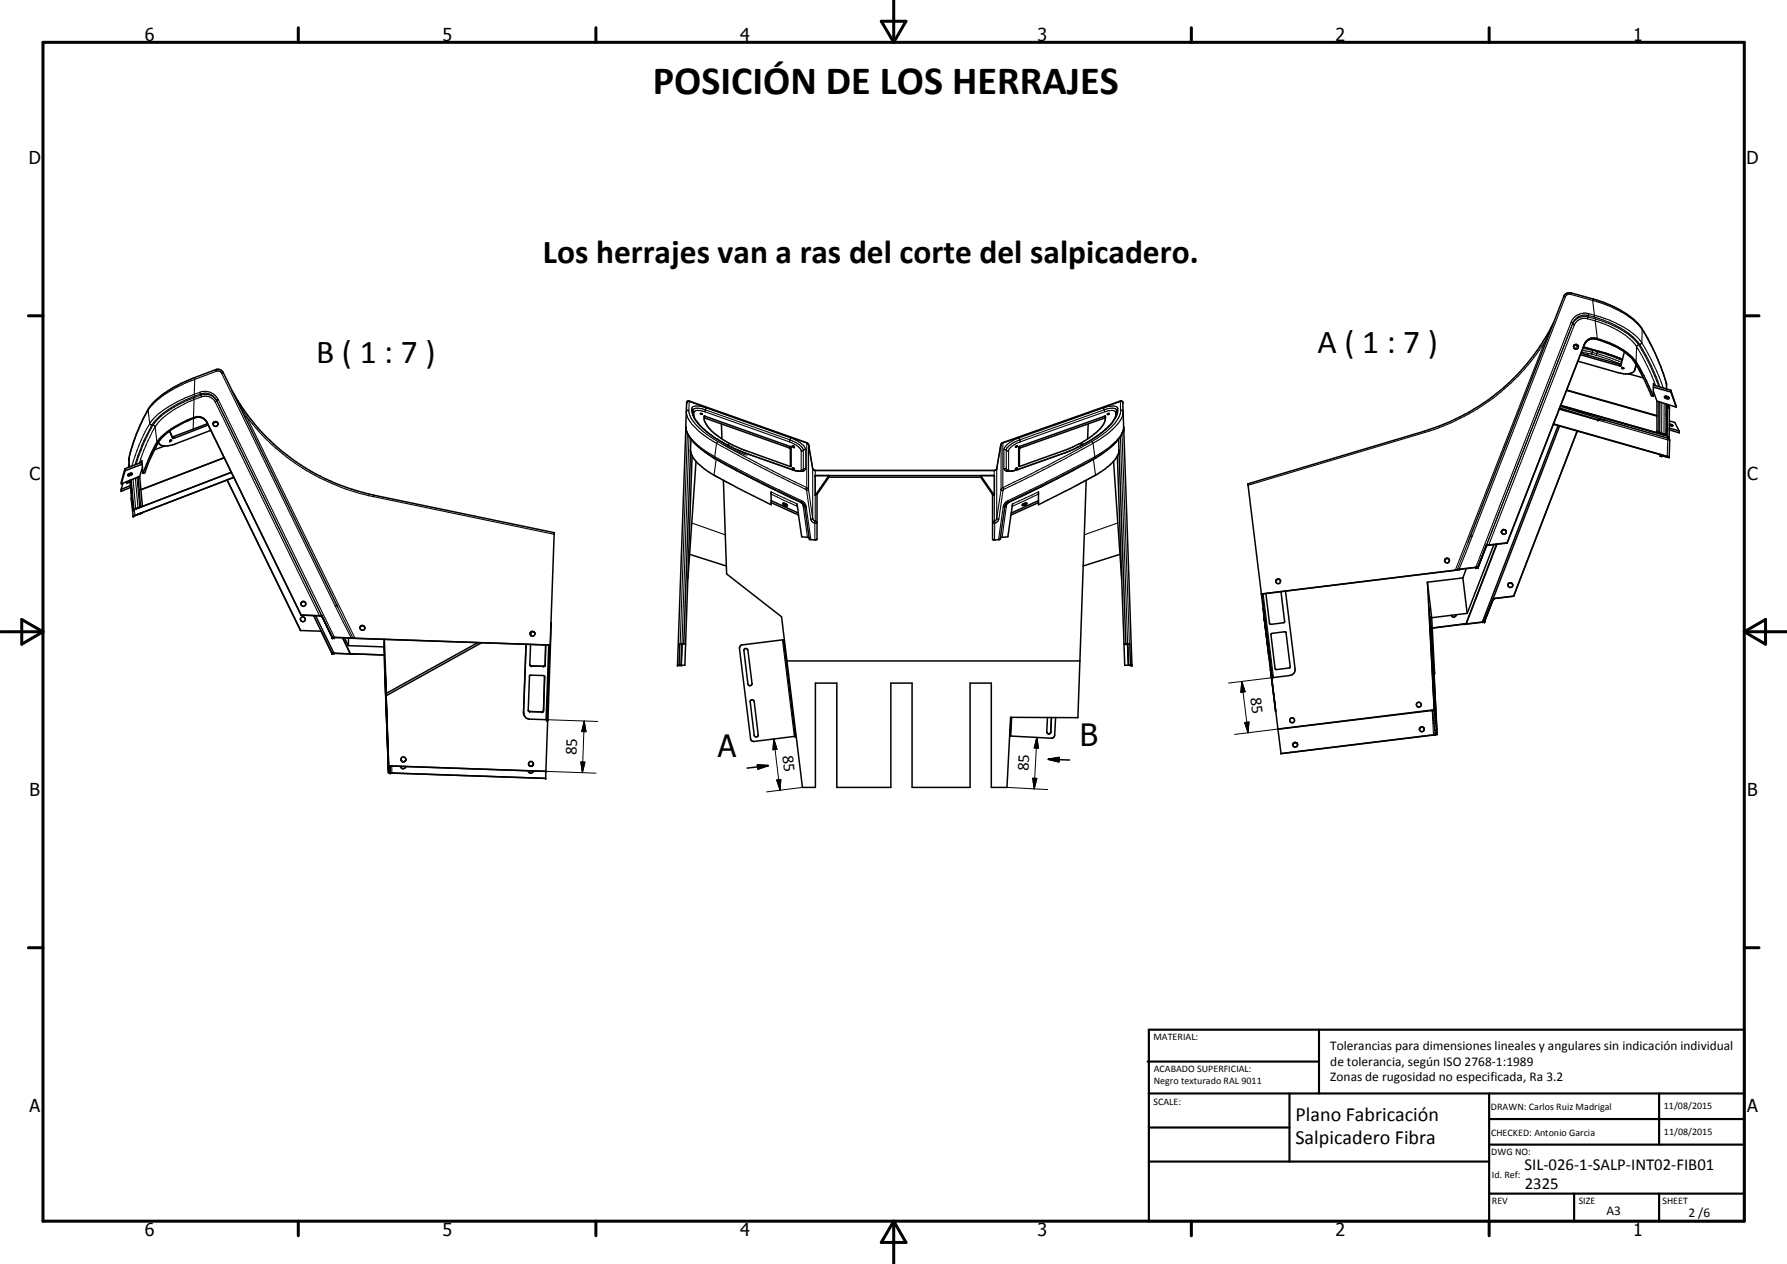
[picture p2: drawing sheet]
<svg xmlns="http://www.w3.org/2000/svg" width="420mm" height="297mm" viewBox="0 0 420 297" stroke-linecap="round" stroke-linejoin="round" font-family="sans-serif">
<g fill="none" stroke="#000" stroke-width=".35">
<path d="M365.3 75.8a49.4 49.4 0 0 1-30.5 25.5l-41.4 12.4 5.6 45.6 4.5-.6a1.33 1.33 0 0 0 1-1.6l-2.3-18.2M48.7 99.4a2.35 2.35 0 0 0-3.2-1.1l-2 .9-3.6 2.1M48.8 99.6l-8.1 3.1-.2-.1-.6-1.3M49 99.9l-8.3 3.1-.8-1.7M50.4 99.2l-.3 .2M50.4 99.1l-.3 .3M50.5 99.1h.4M50.5 99.1l-.1 .1M50.9 99.1a.58 .58 0 0 1 .3 .8 .58 .58 0 0 1-.7 .3 .58 .58 0 0 1-.4-.8M50.9 99.1l-.8 .3M54.6 91.8a49.2 49.2 0 0 0 33.3 24.6l42.4 8.8-.9 26.4-51.3-1.7M162.9 96.4a6.3 6.3 0 0 0 2.9 4.7l2.3 1.8 4.5 2.5 14 5.1 1.4 .2 .8-.2"/>
<path d="M164.7 97.2l.4 .1zM165.1 97.3v.1M165.6 97.8l20.2 7.1 .2 .2v4.5h-.3l-10.7-3.9a24.3 24.3 0 0 1-7.2-4l-1.3-1.3a3.5 3.5 0 0 1-.9-2.6zM165.6 98.2l20.1 7.1 .1 4.3M169.6 99.6l.1 3.5M255.9 99.6l-.2 3.5M259.9 98.2l-20.2 7.1v4.3M260.4 97.3l.4-.1-.2 .2zM260.8 97.2h.1M262.5 96.4a5.7 5.7 0 0 1-2.4 4.4l-1.7 1.4-2 1.3-4.2 2.2-13.8 4.9a2.09 2.09 0 0 1-1.7-.1M365.2 99.7l26.8 7.6-.1 .1M365.2 99.6l27.3 7.8"/>
<path d="M366.3 100l-17.7 46.1M366.6 96.1l9.1 2.6M366.7 95.9l9 2.8M366.8 95.5l10.5 3.3M366.9 95.3l24.9 7M366.9 95.2l24.5 7-1.4-.8M368.3 91.7l21.3 6.1M368.4 91.7l21.2 6M370.2 81.1l.7 .1M370.3 81h.5l.3 .4M370.3 81l.6 .2M370.3 81l-.3 .4"/>
<path d="M370.3 81l-.3 .2v.4M370.9 81.2l.1 .1M371 84.9l9.5 2.7 1.6 .3 .8-.1M371.1 81.4l-.1 .3a.56 .56 0 0 1-.6 .3 .56 .56 0 0 1-.4-.5M371.7 83l9.5 2.6M372.3 81.5l5.2 1.5 4 1.5M373 83.4h.4M373.4 83.4l.1 .1M373.5 83.5h.1M375.7 98.7a1.63 1.63 0 0 1 1.6 0l15.1 4.3 .2 .4-.1 4M381.3 86.4l.5 .2h-.3zM381.9 82.7l-.9 3.3-9.5-2.6"/>
<path d="M382.9 87.8l3.5 1M384.5 86.3v.1M384.7 85.7l-.2-.4a10.8 10.8 0 0 0-4.2-3.6l-4-1.7a2.75 2.75 0 0 0-3.1 .1l-.7 1-18.1 46.5M384.7 85.7l2 3.8 1.6 3.5 .4 .1M384.7 85.7l-.5 1.6-.4 .3-.9 .2M388.7 93.1a31.2 31.2 0 0 0-4.7-8.9 15.8 15.8 0 0 0-5.6-3.6l-2.1-.8a2.65 2.65 0 0 0-3.4 .4l-.4 .7-18.1 46.7M388.7 91l4.1 1.1M388.7 91.9l.9 2.4M388.7 91v2.1M388.8 90.1l-.1 .9M388.8 90.3l.1 .3 3.9 1.1M389.6 94.3l.4 .1"/>
<path d="M389.6 94.3v7M390 94.4l4.1 1.3M390 94.4v7M391.4 93.2l.8 .1a.23 .23 0 0 1 .3 .2 .23 .23 0 0 1-.3 .2l-.6-.1zM391.6 93.1l.7 .3M391.8 91.4a12.8 12.8 0 0 0-1.3-5.3 37.8 37.8 0 0 0-5.5-10.2 24 24 0 0 0-9.9-5.5l-5.7-1.6a1.4 1.4 0 0 0-1.7 .8l-22.5 57.8M391.8 93.1v.2M391.8 95l.2 3.3-.2 4M391.9 98v.1M392.2 95.1l.3 .6v7.5M392.5 99.7l.7 .2 .1 .2-.8-.2M392.5 98.9l1.3 .4 1 2"/>
<path d="M392.8 91.7l1.3 4M392.8 91.7v.4M392.8 92.1l1.3 3.6M393.3 100h.1M28.9 113.6l-.4 1.4M29.4 110.2l-.9 3.5M29.4 110.2v.4M29.4 110.6l-.9 3.1M29.9 113.2l-.1 .2 .8-.2M30.4 108.9l-.1 .9M30.4 111.3v.1M30.5 112.9l.4 4.2"/>
<path d="M30.5 109.7a10.1 10.1 0 0 1 .8-5.5 31.7 31.7 0 0 1 4.5-9.3 25.7 25.7 0 0 1 8.1-5.4l7.1-2.7 .7 .1 .7 .4 27 55.4M30.6 111.3h.1M30.6 111.3a.37 .37 0 0 0-.5 .5l.8-.2 .2-.3M30.6 111.3h.4M30.7 114.1l-2.2 .9M30.7 114.6l-2.3 .9 .1-.5M30.8 112.8l.1 2.8M30.8 111.2l-.6 .2M30.9 115.6l.5 4.2M31 111.3h.1M31 116.9l-.2 .4 .5 4M31.4 119.8h.1"/>
<path d="M31.5 119.7l-.1 .1M31.8 119.7l-.3 .1M31.9 119.5l-.4 .2M31.9 119.5l-.1 .2M32.5 119.4l-.6 .1M32.5 112.1l-4 1.6M32.5 112.1l.6 6.9M32.7 119.3l-.2 .1M32.8 111.9l-.3 .2M32.8 111.9l.7 7M33.1 119l-.3 .2M33.4 109.1l-.1-.9-.3 .6-3.6 1.4"/>
<path d="M33.4 109.1l-4 1.5M33.4 109.1l.2 2.2M33.5 118.9l-1 .5M33.5 109.9l-.7 2M33.5 118.9l-.4 .1M36.9 104a17.5 17.5 0 0 1 9-6 2.21 2.21 0 0 1 2.7 1.2l22.2 45.4M36.9 104.1l-1.3 2.3-2 4.9M36.9 104v.1M37.3 103.9l-1.9 3.8-1.3 3.4-.5 .2M38.7 104.8l-2.4 .9M39.9 103.5l.4-.1-.3 .3zM39.9 101.3l-2.1 1.8-.5 .8"/>
<path d="M49.6 101.1l-8.3 3.2a4.2 4.2 0 0 1-3.6 .2l-.4-.6M52.7 107.6l-19.6 7.5M53.4 112.8l17.3 35.4M54.4 111l-22.6 8.7M55 112.2l-23.3 8.9M161.2 100.5a8.7 8.7 0 0 0 4 5.3l2.4 1.6 6.6 3.6 14.5 7.2 .5 .9 1.1 7.6 .4 .1h1.3M162.3 105.8l-1.5 45.5M162.3 105.8a7.8 7.8 0 0 0 3.8 4.7l7.1 4.1 8.1 4v-3M162.5 103.2l-.2 2.6M162.7 107.1l-1.5 44.2M163.6 108.4l-1.9 27.6M170.1 112.9l.7 22 13 10 1.2 10.4"/>
<path d="M170.9 104.5l.5 .3M181.3 117.6l6.4 3M181.3 118.1l6.4 2.9M184.4 118.7l.4 .1M184.4 118.7l-.3-.3v-.1l.7 .1 .3 .3-.4 .1M184.4 118.7l.3 .1M186.3 110l.4 .1v.1zM186.3 104.8h.3l.1 .2zM187.4 118.4l.3 2.2M190.1 104.4l-.3-.3-27.8-9.9h-.3l-.2 .2-2.2 61.9h1.7l.2-5M190.1 104.4v.1M190.1 104.5l1 5.7 .4 .3h42.5l.3-.3 1.1-5.7"/>
<path d="M191.7 116.4v-4.6h42.1v4.6M191.7 116.4l.4-.3v10.7M194.9 112.1l-2.8 4.1M194.9 112.1v-.3l-3.2 4.6M194.9 112.1h35.7M230.6 112.1l2.8 4.1M230.6 112.1v-.3l3.2 4.6M235.4 104.4l.3-.3 27.7-9.9 .6 .2 2.1 61.9h-1.7l-.1-5M235.4 104.4v.1M235.4 104.3v.1M238 119l-.2 1.6M238 118.9v.1"/>
<path d="M238.1 118.4l-.1 .6M238.7 110.2h.1M238.8 104.9l.4-.1-.2 .2-.2 .1zM238.8 110.1l.4-.1-.3 .2h-.2zM239.5 105l20.4-7.2a4.7 4.7 0 0 1-2.1 3.8 23.9 23.9 0 0 1-7.7 4.3l-10.6 3.7zM241 118.7l.3-.2 .1-.3-.9 .3-.1 .2 .3 .1M241 118.7l-.3 .1M241.2 118.6l-.2 .1M244.2 117.6l-6.4 3M244.2 118.1l-6.5 2.9M254.2 104.5l.4-.1-.4 .2zM255.4 112.9l-1.5 42.4"/>
<path d="M261.8 108.4l1.9 27.6M262.7 107.1l1.6 44.2M263 103.2l1.7 48.1M263.1 106a6.8 6.8 0 0 1-3.2 4.2l-2.3 1.5-3.1 1.6-10.3 5.3v-3M264.2 100.5a7.5 7.5 0 0 1-3.1 4.6l-1.1 .9a148.3 148.3 0 0 1-17.7 9.5l-5.4 2.5-.4 .4-.2 .7-1.1 7.6-.4 .1-1.4-.1v-10.6l.4 .3M366.7 100.1l-17.7 45.9M370.9 101.3l-15 38.8M389.6 101.3l.3 .3 .8 .3M389.6 101.3l.4 .1M390.3 107.2l2.2 .2M390.3 106.8v.4M390.6 106.8v.3"/>
<path d="M390.6 107.1l1.3 .3M390.6 107.1l-.3 .1M390.6 106.9v.2M391.2 102l.6 .3M391.9 107.2v.2M392.5 100.6l2.3 .7M392.5 101l2.3 .7v-.4M31.7 121.1h.2M31.7 121.1l-.3 .2M31.8 121.1l-.5 .2M31.8 121.1h.1M32.4 120.9l-.5 .2"/>
<path d="M32.4 120.9l-.6 .2M32.8 120.8l-.4 .1M33.1 120.6h.1M33.1 120.6l-.3 .2M33.2 120.6h.1M33.4 120.6h-.2M33.4 120.5v.1M33.4 120.6l-.6 .2M162.1 130.3l8.7 2.7M187.7 120.6v.4M187.7 121l.8 5.2 1.7 .2M192 126.8h.1"/>
<path d="M233.4 126.8h.1M237.7 121l-.7 5.2-1.8 .2M237.8 120.6l-.1 .4M263.3 130.3l-8.6 2.7M296.6 139.6h.1M296.8 139.6l2.4 19.7M301.1 136.6a.58 .58 0 0 0-.6-.5 .58 .58 0 0 0-.5 .6M301.2 139.1l.8 7-.2 .2-3 .4-.3-.2-.9-7M335.6 136.8l1.6 30M335.6 136.8l1 8.4M339.7 131.7a.58 .58 0 0 1 .5-.5 .58 .58 0 0 1 .6 .5M339.7 131.8l.1 .3 .5 .2a.6 .6 0 0 0 .5-.8l-.3-.3h-.4l-.3 .1-.1 .5"/>
<path d="M343.9 135.8l-8.3 1M343.9 135.8l1.1 8.3M344.8 133.6l-.9 2.2M347 133.3l-50.4 6.3M347 133.3v.1M347.5 133.3l-5.3 .7M347.5 133.3h.1M347.5 133.3v.2M349.5 128.1h.1M349.5 128.2v-.2l-2 5.3M349.5 128.1l-2 5.2M349.5 128.2l-2 5.2h-.5"/>
<path d="M351.2 128l-6.2 16.1M351.9 127.9l-7.2 18.7M353.1 124.7l.4-.3 .5 .2 .1 .4M353.1 124.8l.6-.3 .4 .3M353.1 124.7l-.1 .4 .2 .3 .4 .2 .5-.3v-.4M353.2 124.7l-.2 .4 .1-.3M354.4 127.6l-4.8 .5M354.4 127.6l-4.9 .6M354.4 127.6h.1M354.6 137.2l-.1 .4M354.9 137l-.4 .6M354.9 137l-.2 .1"/>
<path d="M355 136.9l.4 .1M355 136.9l-.1 .1M355.4 137a.57 .57 0 0 1 0 1 .57 .57 0 0 1-.9-.4M70.6 148.2h.1M70.7 148.2l4.8 .1M70.8 144.6l4.8 .1M70.9 141.6a.56 .56 0 0 0 0 .7 .56 .56 0 0 0 .8 .1 .56 .56 0 0 0 .1-.8M71 141.4l-.2 .5M71.2 141.4h.3M71.2 141.4l-.2 .1M71.5 141.4l.3 .2M71.5 141.4l.2 .1"/>
<path d="M71.8 141.6l.1 .3M73.7 144.7l4.3 8.8M74.2 144.7l4.3 8.8M75.6 144.7l2.5 5.1M75.6 144.7l2.5 5.2M78 153.5h.5M78 153.5h.1M78.1 149.9l5.4 .1M78.3 153.5l5 .2M78.5 153.5l3.9 .2M80.5 149.9l1.9 3.8M81 149.9l.9 1.8"/>
<path d="M81.9 151.7l8.3 .3M81.9 149.9v1.8M82.4 153.6l7.9 .3M82.4 153.6v.1M85.2 147l.3 .2M85.2 147l-.5 .4M85.2 147l.3 .1M85.5 147.1l.2 .2M85.7 147.2l.1 .4a.59 .59 0 0 1-.7 .5 .59 .59 0 0 1-.4-.7M90.2 152l.2-1.8 .4 12.7M90.2 152l1.1 29.7M90.5 157v-.2l.8 24.7"/>
<path d="M90.5 156.2v.1M112.4 151l-21.6 11.9M113.2 151l-22.4 12.5v-.6M123.7 151.4l-.6 16.1M124.6 156.4l.1 .1M124.6 156.3l.1 .2M124.7 148.8l.1 .6M124.7 151.4l-.1 5M124.9 148.5h.6l.3 .5M124.9 148.5h.6M124.9 148.5l-.2 .3M124.9 148.5l-.1 .9"/>
<path d="M125.8 149l-.2 .3-.3 .2-.5-.1M128.3 151.6l-.2 4.9-.1 .1-3.3-.1M128.9 159.6v.4M129.2 151.6l-.1 4.6M129.2 151.6l-.6 17.7M129.6 146.3l-.8 23M160.3 151.3l-.1 5 .1-5M160.8 151.3h-1l-.1 5M160.8 151.3h.4M175 152.6l.4-.2 .4 .4 1 7.8a.49 .49 0 0 1-.4 .5 .49 .49 0 0 1-.6-.4zM184.2 150.4l-9.7 1.2-.6 .4v.3l2.6 21.3 .2 .5 .6 .1 9.9-1.2M184.2 150.4l2.8 22.6"/>
<path d="M184.4 150.3l-.2 .1M185 155.3l3.7 29.7h3v-24.5h5.1v24.5h12.7v-24.5h4.9v24.5h13.7v-24.5h5v24.5h3.7l.8-16.4 15.8 .1 .5-13.4M185 155.3h68.9M264.7 151.3h.9l.2 5M264.7 151.3h-.4M265.3 156.3l-.2-5 .2 5M297 143l.3 2.8M297.3 145.5l3.2 25.8M297.3 145.8l1 8.3M297.3 145.8v.2M298.7 157.3l1.1 8.2M298.9 148.9l3.4-.4 1 8.4-3.2 .5-.3-.2z"/>
<path d="M336 143.4v-.6l1.3 25M336.2 145.5h.1M336.3 145.5l-.1-.6 1.3 24.4M336.3 145.5l1.3 24.4M336.6 147.8l-.1-.6 1.3 24.4M336.6 147.8l1.3 24.4M336.6 147.8h-.1M336.6 145.2l.7 13.1M337.2 158.3h.1M337.3 158.3l-.2-1.9 .8 16.2M342.3 144.4a.56 .56 0 0 1-.5 .6 .56 .56 0 0 1-.6-.4M344.7 146.6l-7.9 1 7.9-.9"/>
<path d="M344.7 146.6h.1M345 144.1l-8.4 1.1M348.6 146.1l-3.9 .5M348.7 146l-.1 .1M349 146l-.4 .1M349 146v.1l-.3 .1-4 .5M351.1 140.7v.1M351.1 140.7l-2.1 5.3M351.1 140.8l-2.1 5.3M355.9 140.1l-4.8 .7M355.9 140.1l-4.8 .6M94.3 178.6l.3 .4 .7-.2"/>
<path d="M94.6 179l-.3-.4a.57 .57 0 0 1 .4-.7 .57 .57 0 0 1 .7 .4l-.1 .6-.5 .1M95.4 178.6v.1M123.1 167.5v.3M123.1 167.8l.4 .7 .7 .5 4.1 .1 .3 .2M124.2 167l.3 .2 3 .1 .3-.3 .2-8-.2-.3h-3.1l-.2 .1-.3 8.2M124.3 179.6l.3 .4M125.3 179.7l-.2 .3M125.4 179.5v.2M128.6 169.3h.2M128.6 167.9v.4M128.6 168v.3M128.8 169.3l-.5 12"/>
<path d="M176.4 164.6l.6-.1 .3 .3 1 7.8a.47 .47 0 0 1-.4 .6 .47 .47 0 0 1-.6-.4zM178.1 179.7l2.5 .2-2.4 .8zM180.6 179.9l-4.9 .6M237.4 172.9h.1M237.7 168.6l-.2 4.3M246.3 168.6l-.2 3.4 .2 .4 .4 .1M246.5 178.4l2.5-.4v1zM246.5 178.4l5 .2M247 172.2l-.2 .2M247 172.2l-.3 .3M247.2 168.6l-.2 3.6M248.2 168.6l-.2 4.2-.4 .6-10.1-.5"/>
<path d="M299.7 165.4l.1 .1M299.8 165.4l.1 1.6-.1-.6M299.8 165.5v.4M300.5 171.4l.7 5.7M300.5 171.3v.1M301.2 177.1h.1M305 174.7l-.7-.1-.4 .5M305 174.8v-.2l-.6-.1-.3 .1-.2 .5M305 174.8a.57 .57 0 0 1-.1 .6 .57 .57 0 0 1-.7 .1l-.3-.4M305 174.8l.1 .2M333.7 171.3a.56 .56 0 0 1 .6-.4 .56 .56 0 0 1 .5 .5M334.8 171.3l-.2-.4-.4-.1-.4 .3-.1 .4"/>
<path d="M334.8 171.3a.55 .55 0 0 1-.4 .7 .55 .55 0 0 1-.7-.6M336.8 167.3v-.3h-.3l-36 4.4M336.8 167.3l.1 .6M336.9 167.9l.2 1.5M337.1 170l.2 1.6h.5M337.1 169.4v.6M337.2 166.8l-36.7 4.5M337.2 166.8l.1 .4-.5 .1M337.3 167.8l.2 1.5M337.3 167.8l-.4 .1M337.4 171.6v.7M337.4 172.3l.1 .3-.3 .1-36 4.4"/>
<path d="M337.5 169.3l-.4 .1M337.6 169.9l.2 1.7M337.6 169.9l-.5 .1M337.9 172.2v.4M337.9 172.2l-.5 .1M337.9 172.6l-36.7 4.5M91.3 181.5v.2M91.3 181.5l.5 .1M91.3 180.9l.5 .1M91.4 180.1l-.9-24.6 .8 25.4M91.4 180.1v-.1l36.9 1.3M91.7 181.4l.1 .2"/>
<path d="M91.8 181.6l.3 .1M91.8 180.1v1.3h-.5v-.5M91.8 180.3h-.5v.5h.5M92.2 180l-.8 .1M94.2 180.1l.1 .3 .3 .2 .6-.1 .2-.4M124.2 181.1l.1 .4 .4 .2 .4-.1 .3-.4M124.7 180l.1 .1M125.1 180l-.2 .1M128.3 181.3v1.6l-37-1.2"/>
<circle cx="300.5" cy="136.6" r=".56"/>
<circle cx="71.2" cy="145.5" r=".58"/>
<circle cx="124.8" cy="179.5" r=".58"/>
<circle cx="303.8" cy="169.3" r=".56"/>
<circle cx="333.6" cy="165.6" r=".58"/>
</g>
<g fill="#000">
<circle cx="161.4" cy="94.6" r=".18"/>
<circle cx="264" cy="94.6" r=".18"/>
<circle cx="375.7" cy="98.7" r=".18"/>
<circle cx="381.2" cy="85.6" r=".18"/>
<circle cx="381.3" cy="86.4" r=".18"/>
<circle cx="391.9" cy="98.1" r=".18"/>
<circle cx="29.8" cy="113.4" r=".18"/>
<circle cx="31.1" cy="111.3" r=".18"/>
<circle cx="31.4" cy="119.8" r=".18"/>
<circle cx="31.5" cy="119.7" r=".18"/>
<circle cx="39.9" cy="103.6" r=".18"/>
<circle cx="185.1" cy="118.8" r=".18"/>
<circle cx="186.3" cy="104.8" r=".18"/>
<circle cx="186.7" cy="105" r=".18"/>
<circle cx="188.8" cy="110.5" r=".18"/>
<circle cx="191.7" cy="111.8" r=".18"/>
<circle cx="233.4" cy="116.1" r=".18"/>
<circle cx="233.8" cy="111.8" r=".18"/>
<circle cx="236.7" cy="110.5" r=".18"/>
<circle cx="293.4" cy="113.7" r=".18"/>
<circle cx="392.5" cy="107.4" r=".18"/>
<circle cx="31.3" cy="121.3" r=".18"/>
<circle cx="347" cy="133.4" r=".18"/>
<circle cx="347.5" cy="133.3" r=".18"/>
<circle cx="349.5" cy="128.1" r=".18"/>
<circle cx="349.5" cy="128" r=".18"/>
<circle cx="75.6" cy="144.7" r=".18"/>
<circle cx="78" cy="153.5" r=".18"/>
<circle cx="78.1" cy="149.8" r=".18"/>
<circle cx="78.1" cy="149.9" r=".18"/>
<circle cx="78.4" cy="153.5" r=".18"/>
<circle cx="78.5" cy="153.5" r=".18"/>
<circle cx="78.6" cy="149.9" r=".18"/>
<circle cx="78.6" cy="149.8" r=".18"/>
<circle cx="90.5" cy="157" r=".18"/>
<circle cx="90.5" cy="156.3" r=".18"/>
<circle cx="90.5" cy="155.7" r=".18"/>
<circle cx="128.9" cy="159.6" r=".18"/>
<circle cx="129.1" cy="156.2" r=".18"/>
<circle cx="129.4" cy="151.6" r=".18"/>
<circle cx="129.6" cy="146.3" r=".18"/>
<circle cx="159.3" cy="156.3" r=".18"/>
<circle cx="160.2" cy="156.3" r=".18"/>
<circle cx="184.2" cy="150.4" r=".18"/>
<circle cx="264.7" cy="151.3" r=".18"/>
<circle cx="266.1" cy="156.3" r=".18"/>
<circle cx="297" cy="143" r=".18"/>
<circle cx="297.3" cy="145.5" r=".18"/>
<circle cx="298.3" cy="154.1" r=".18"/>
<circle cx="299" cy="159.3" r=".18"/>
<circle cx="348.6" cy="146.1" r=".18"/>
<circle cx="349" cy="146.1" r=".18"/>
<circle cx="349" cy="146" r=".18"/>
<circle cx="351.1" cy="140.7" r=".18"/>
<circle cx="351.1" cy="140.8" r=".18"/>
<circle cx="123.1" cy="167.8" r=".18"/>
<circle cx="128.6" cy="169.2" r=".18"/>
<circle cx="128.6" cy="168.3" r=".18"/>
<circle cx="128.6" cy="169.3" r=".18"/>
<circle cx="187" cy="173" r=".18"/>
<circle cx="299.8" cy="165.4" r=".18"/>
<circle cx="299.9" cy="167" r=".18"/>
<circle cx="337.5" cy="172.6" r=".18"/>
<circle cx="91.8" cy="181.7" r=".18"/>
<circle cx="94.2" cy="180.1" r=".18"/>
<circle cx="95.4" cy="180.1" r=".18"/>
<circle cx="124.2" cy="181.1" r=".18"/>
<circle cx="125.4" cy="181.2" r=".18"/>
<circle cx="128.3" cy="182.9" r=".18"/>
<circle cx="128.3" cy="181.3" r=".18"/>
</g>
<g fill="none" stroke="#000" stroke-width=".25">
<path d="M364.9 76.9l-1.7 3.5M367.7 69.6h.1M367.7 69.6l.4 .1M368.1 69.7l-22 56.3M369.3 69.2l6.1 1.7a20.3 20.3 0 0 1 10.7 6.6M369.3 69.2h-.8l-.4 .5M369.3 68.8h.1M369.3 68.8v.4M369.4 75.7l.4 .3M369.4 75.7l-22.4 57.6M369.7 76.2l.5 .2M369.7 76.2l-22.2 57.1"/>
<path d="M369.8 76l-20.3 52M369.8 76l-.1 .2M370.2 76.4l-20.2 51.7M373.3 74.9a2.58 2.58 0 0 0-3.1 1.5M373.3 74.9l1.8 .5M373.4 74.5l-.1 .4M373.4 74.5a3.1 3.1 0 0 0-3.7 1.7M373.4 74.5l1.7 .5M373.5 74.1a3.1 3.1 0 0 0-3.7 1.9M373.5 74.1l1.3 .4M373.5 74.1l-.1 .4M373.5 73.7v.4"/>
<path d="M373.5 73.7a3.5 3.5 0 0 0-4.1 2M373.5 73.7l1.4 .4M374.6 70.3l-.1 .3 .4 3.5M374.8 74.5a20.9 20.9 0 0 1 10.2 5.7l.5 .7M374.9 74.1l-.1 .4M374.9 74.1a25.7 25.7 0 0 1 9.1 4.3l1 .9 1 1.3M375.1 75.4a18.6 18.6 0 0 1 9.4 5.6l.3 .4M375.1 75.4l.5 4.2M375.1 75v.4M375.1 75a19.3 19.3 0 0 1 10 5.8l.2 .3M375.2 79.5l-.1 .2M386.1 77.3v.2"/>
<path d="M386.1 77.5a49.7 49.7 0 0 1 5.7 12.7v1.2M386.1 77.5l-.1 3.1M34.8 96.4l-.4 .8a44.5 44.5 0 0 0-3.6 8.6l-.5 2M34.8 96.2v.2M34.8 96.4l.4 3.2M35.2 99.6l-1.1 1.9-1.4 3.1-1.7 4.9M35.2 99.6l.3 .3h.2M35.7 99.9a40.1 40.1 0 0 0-4 9.4M35.9 99.9l.5 .2 .1 .2M35.9 99.9a41.6 41.6 0 0 0-3.9 9.2M45.5 93.5l.1 .4M45.5 93.5a21.7 21.7 0 0 0-9.4 6.2l-.2 .2"/>
<path d="M45.5 98.3l-.1 2.5M45.6 93.9a21.3 21.3 0 0 0-8.9 6l-.2 .4M45.6 93.9l-.1 4.3M45.7 92.7l.1 .4M45.7 92.7l-3.8 1.6-3.3 2-2.1 1.6-1.3 1.7M45.7 88.8l.1 .4M45.8 93.1a21 21 0 0 0-10.1 6.8M45.8 89.2a25.2 25.2 0 0 0-10.7 6.7l-.3 .5M45.8 89.2l-.1 3.5M45.9 98v.2M47 92.2l.1 .4M47 92.2l-1.3 .5"/>
<path d="M47 92.2a3.5 3.5 0 0 1 4.3 1.7M47.1 92.6l-1.3 .5M47.1 92.6a3.1 3.1 0 0 1 3.7 1.3M47.1 92.6l.1 .3M47.2 92.9a2.95 2.95 0 0 1 3.7 1.2M47.2 92.9l.2 .4M47.2 92.9l-1.7 .6M47.4 93.3a2.58 2.58 0 0 1 3.2 1.2M47.4 93.3l-1.8 .6M48.6 99.2l.1 .2M50.6 94.5l24.5 50.2M50.7 86.9l.2 .3"/>
<path d="M50.8 94l.2 .2M50.9 87.2l.8 .1 .4 .4M50.9 87.2l-5.1 2M50.9 94.1l24.7 50.6M50.9 94.3h.1M50.9 94.1l.1 .1M51 94.2l-.4 .3M51.3 93.9l27.3 55.9M51.3 93.9l-.4 .2M52.1 87.7l26.7 54.7M52.5 87.5h.1M52.5 87.5l-.4 .2"/>
<path d="M54.9 92.5l3 5.3M57.9 97.8l25.6 52.2M57.9 97.8a49.4 49.4 0 0 0 22.4 16.8l4.2 1.4 3.3 .7M57.9 97.8l-.3 .2M162 96.4l.4 1.6 1 1.4a19.9 19.9 0 0 0 5.4 4.4M162 96.4a.54 .54 0 0 0-.6 .3 .54 .54 0 0 0 0 .6l.9 1.8 1.9 2.2 1.9 1.4 2.4 1.5M162 94.2h.1M162 94.4v2M162 94.4h-.3l-.3 .3M162 94.2v.2M162 94.4l27.7 9.7M162.6 96.1l.3 .3"/>
<path d="M162.6 96.5l.3 .4M162.6 96.5a8 8 0 0 0 3.6 5.1 33 33 0 0 0 9.6 5.1M162.6 96.1v.4M162.9 96.4l.7-.5 1.4 .2 21.9 7.8 1.5 1 .5 .8-.1 4.8M162.9 96.7l.2 .2M162.9 97.2l.2 .2M163.1 96.9l.2 1.3M165.8 96.8l-.5-.2a1.58 1.58 0 0 0-2.2 .3M165.8 96.8l19.8 7M165.8 97.8l-.2 .4M166 95.8a3.6 3.6 0 0 0-3.3 0l-.1 .3M166 95.8l-.2 1"/>
<path d="M166 95.8l19.9 7.1M259.5 95.8l.2 1M259.5 95.8l-19.9 7.1M259.5 95.8a3.5 3.5 0 0 1 3.3 0v.3M259.7 97.8l.1 .4M259.7 96.8a2.19 2.19 0 0 1 2.6 0l-.1 1.4M259.7 96.8l-19.9 7M262.5 96.4v-.1a2.3 2.3 0 0 0-2.6-.1l-20.2 7.2M262.5 96.7l-.2 .2M262.5 97.2l-.2 .2M262.8 96.5l-.3 .4M262.8 96.5a5.8 5.8 0 0 1-1.5 3.2 30.2 30.2 0 0 1-11.6 7"/>
<path d="M262.8 96.1l-.3 .3M262.8 96.1v.4M263.4 94.2h.1M263.4 94.2v.2M263.4 94.4l.1 2M263.4 94.4h.4l.2 .3M263.4 94.4l-27.6 9.7-.3 .2-.1 .3M263.5 96.4a7 7 0 0 1-3.1 4.7l-1.5 1.3-2.2 1.4M263.5 96.4h.3l.3 .2a4.8 4.8 0 0 1-1.6 3.4l-1.9 1.8-3.6 2.4M363.2 80.4l-21 53.6M363.2 80.4a50 50 0 0 1-28.2 21.2M363.2 80.4l.2 .1"/>
<path d="M366.9 95.4l25.1 7.1M370.2 81.1l.7 .1M370.9 81.2h.1M370.9 81.2l-.6 .8M371.8 82.9l2.4 .3M372 82.4l2.4 .4M372.1 81.9l2.4 .4M372.3 81.5l3.8 1.1M372.5 80.9v.2M374.2 83.2l1.1 .3M374.4 82.8l4.9 1.5 2 .9M374.4 82.8l-.2 .4"/>
<path d="M374.5 82.3l-.1 .5M374.5 82.3l1.1 .4M375.3 83.5l3.1 1 2.8 1.1M375.6 82.7h.1M375.6 82.7l-.3 .8M375.6 82.7l3.8 1.2 2 .8M375.7 98.7l16.4 4.7M376.1 82.6h.1M376.1 82.6l5.4 1.9M380.9 85.6l-.1 .4M384.5 86.3l-.1 .6M384.8 81.4a53.7 53.7 0 0 1 4.5 9.3"/>
<path d="M384.8 81.4l-.1 3.6M385.3 81.1l-.4 .1-.1 .2M385.3 81.1a53 53 0 0 1 4.7 9.8M385.5 80.9a49 49 0 0 1 4.8 10.1M386 80.6a54.2 54.2 0 0 1 5.1 10.6M386 80.6l-.5 .3M388.8 90.1l.1 .4M390.3 94.5v7.1M390.7 94.6v7.2M391.3 94.8l-.1 7.2M391.6 93.1l.1 .1M391.7 95v7.2"/>
<path d="M391.8 97.3h.1M391.8 90.4h.1M391.8 95l.2 3.3M391.8 93.1v.2M391.8 95.3l.4 .1M391.8 95.8l.3 .1M391.9 98.1l.1 .2M392 98.3h.1M392 98.3l-.2 4M392 95l.2 .4M392.1 95.9l.4 .1M392.1 95.9l-.1 6.6"/>
<path d="M392.2 95.4l.3 .2M392.2 95.4l-.1 .5M392.5 96h.1M30.3 109.6h.1M30.3 108.1h.1M30.3 107.7v.4M30.3 108.1l.2 1.6M30.4 109.1l-.1 .2M30.4 109.6h-.1M30.6 111.3h.1M30.7 111.3h.1M30.8 112.8l.1 2.1"/>
<path d="M30.8 112.8l.7 6.9M30.9 115.8h.1M30.9 116.4h.1M30.9 115.8l.5 4M30.9 114.9h.1M30.9 114.9v.9M30.9 115.6v.1M31.1 117.3h-.3M31.3 112.6l.6 6.9M31.6 119.8l.1 1.3M31.8 112.4l.7 7M32.2 112.2l.6 7"/>
<path d="M33.3 108.2l-.1 .4M36.5 100.3l-2.6 5.4-1.1 3.1M36.5 100.3l.4 3.6M40.5 102.6l.1 .4M40.8 102.6l.1 .4M87.8 116.7l42.5 8.9M87.9 116.4h.1M87.9 116.4l-.1 .3M161.2 100.3a4.7 4.7 0 0 0 1.4 2.9 19.4 19.4 0 0 0 5.5 4.1M161.2 101.3l.2 .2M161.6 101.9l-1.7 49.4M162 102.6l-1.8 53.7"/>
<path d="M162.3 106.7l.3 .1M165.8 106.3l2.6 1.7M168 107.6h.1M168.1 107.3l8.7 4.7 11.7 5.6M168.1 107.3l-.1 .3M168.4 108l11 5.8 8.9 4.3M168.4 108l-.5 3.7M168.4 107.9v.1M168.5 104.2l10.3 5.5 10.6 5.3M168.5 104.2l-.4 3.1M168.8 103.8l2.5 1.4M168.8 103.8l-.3 .4"/>
<path d="M170.3 104.6l8.8 4.7 10.6 5.3M171.5 105.3l4 1.7M175.8 106.7h.1M175.8 106.7l10.3 3.7M181.3 116.1l6.2 2.9M181.3 115.6l6.1 2.8M185.6 103.8l.5 .3a4.5 4.5 0 0 1 2.3 1.7l-.1 4.9M185.7 104.9l-.2 .3M185.9 102.9l-.3 .9M185.9 102.9a5.3 5.3 0 0 1 3.5 2.8M186 105.1l-.2 .4M186 109.6h.1"/>
<path d="M186.1 110.3v.1M188.3 118.1l.4 .3 .1 .5M188.5 117.6l.7 .6 .4 .9M188.5 117.6l-.2 .5M188.8 118.9l1.1 7.4M188.8 118.9h.4M189.2 119.1h.4M189.4 115l.2 .2M189.4 110.1l-1 .3M189.4 110.1a1.29 1.29 0 0 1-1.7 .6l-1.6-.3M189.4 105.7l-1 .3M189.4 105.7v4.4"/>
<path d="M189.6 119.1l1.1 7.7M189.6 115.2h.1M189.6 115.2l1 6.8M189.6 104v.1M189.6 104.1h.1M189.7 114.6l.4 .5M189.7 114.6l-.3 .4M189.7 104.1v10.5M189.7 104.1l.4 .5M190.1 115.1l1 6.8 .1 .3 .5 .3M190.1 115.1l-.5 .1M190.2 104.9h.1"/>
<path d="M190.2 104.9l.9 5.3 .6 .4h42.1l.4-.2 .1-.2 .9-5.3M190.2 104.9l-.1-.3v10.5M191.1 110.2v11.7l-.5 .1M191.7 110.5h.1M191.7 110.5v12M233.8 110.5h.1M233.8 110.5v12M234.3 110.2v11.8l-.5 .5M235.2 104.9h.1M235.3 104.7l.1-.1v10.5l.4 .1M235.3 104.6l-.1 .3M235.8 104v10.6l.2 .4"/>
<path d="M235.8 115.2l-.9 6.8M235.9 119.1l-1.1 7.7M235.9 119.1h.3M236 115l-.2 .2M236 110.1l.6 .2M236 110.1a1.56 1.56 0 0 0 2.1 .6l1.3-.3M236 105.7l.6 .1M236 105.7v4.4M236.2 119.1h.1M236.3 118.9h.3M236.6 110.3l.1 .2M236.6 105.8v4.5"/>
<path d="M236.6 105.8l.5 .2M236.6 110.3l.4 .2 .1-.1M236.6 118.9l-1 7.4M237 117.6a1.93 1.93 0 0 0-1.1 1.5M237 117.6l.2 .5M237.2 118.1l-.4 .3-.2 .5M239.4 110.3v.1M239.5 105.1l.2 .4M239.5 109.6h.1M239.6 102.9l.1 .5M239.6 102.9l-2.2 1.1a3.3 3.3 0 0 0-1.4 1.7M239.7 103.4l-1.4 .7a3.3 3.3 0 0 0-1.7 1.7"/>
<path d="M239.7 103.4l.1 .4M239.8 104.9l.1 .3M239.8 103.8a5.1 5.1 0 0 0-2.7 2l.1 4.9M244.2 116.1l-6.2 2.9M244.2 115.6l-6.1 2.8M249.7 106.6v.1M249.7 106.7l-10.3 3.7M256.7 103.8l-10.3 5.5-10.8 5.4-.2 .4-1.1 6.8 .6 .1M256.7 103.8l.3 .4M257 104.2l-14.3 7.6-6.7 3.2M257 104.2l.5 3.4M257 107.9l.1 .1"/>
<path d="M257.1 108l-9.8 5.2-10.1 4.9M257.1 108l.5 3.7M259.7 106.3l-2.6 1.7M263.1 106.7l-.2 .1M263.4 102.6l1.9 53.7M263.8 101.9l1.7 49.4M264.2 100.3a6.9 6.9 0 0 1-3 4.5l-1.2 .9a187 187 0 0 1-20.4 10.7l-2.6 1.2M264.2 101.3l-.2 .2M334.8 101.3h.1M334.8 101.3l.2 .3M335 101.6l-41.6 12.4M391.3 107.1v.1"/>
<path d="M392 102.5l.2 .5M392 102.5l.5 .1M392.1 103.4h.5M392.1 103.4l-.1 3.8M392.2 103l-.1 .4M392.5 102.6h.1M32.4 120.9h.1M162.6 122.9l7.9 2.8M190.6 122a1.11 1.11 0 0 0 1.5 .9l-.1-.3-.3-.1M191.7 122.5l-.1 4.4M233.4 122.9h.1M233.4 122.9h.5"/>
<path d="M233.8 122.5l-.3 .1-.1 .3M233.8 122.5l.1 .4M233.9 122.9l-.1 4M234.9 122a1.12 1.12 0 0 1-1 .9M262.8 122.9l-7.9 2.8M297 139.6l2.4 19.6M345.2 127.4l-2.6 6.5M345.7 125.9l.4 .1M346.1 126l-3 7.8M347.5 133.3h.1M78 153.5h.1M78.1 149.8h.1"/>
<path d="M78.8 142.4l3.8 7.5M79.2 142.2h.1M79.2 142.2l-.4 .2M79.4 142.7l3.6 7.3M124.9 156.5h.1M127.8 156.6h.1M128 159h.1M128.2 156.3h.1M129 151.6l-.7 17.5M129.1 155.7h.1M129.2 151.6l-.6 17.6M129.5 147.2h.1"/>
<path d="M129.6 146.3h.1M129.6 146.5h.1M159.7 156.3h.1M184 150.4l2.8 22.7M184.4 151.8h.2M265.7 156.3h.1M297 143l2.8 22.4M297.3 146h.1M298.3 153.7h.1M298.8 157.9h.1M299.1 158.5l-.2 .1M349 146.1h.1"/>
<path d="M351.1 140.8h.1M351.1 140.7v.1M351.1 140.8l-2.1 5.2M123.1 167.5h.1M124.5 167.2h.1M127.5 167.3h.1M127.8 167h.1M128.6 168.6h.3M128.6 167.9h.1M128.9 160h.1M187 171.6h-.2M237.4 171.5h.2"/>
<path d="M237.9 168.6l-.2 4.4M247 172h.1M299.8 165.4h.1M299.8 165.5h.1M299.9 167h.1M336.8 167l.2 5.7M92.1 180v1.7"/>
</g>
<g fill="none" stroke="#000" stroke-width=".71">
<path d="M10.1 9.9h400v277.1h-400zM70.1 6.5v3.4M140.1 6.5v3.4M207.2 5h5.8l-2.9 4.9zM210.1 0v9.9M280.1 6.5v3.4M350.1 6.5v3.4M6.7 74.2h3.4M410.1 74.2h3.5M.1 148.5h10M5.1 145.6l5 2.9-5 2.9zM410.1 148.5h10"/>
<path d="M410.1 148.5l5-2.9v5.8zM6.7 222.7h3.4M410.1 222.7h3.5M70.1 287v3.4M140.1 287v3.4M210.1 287v10M210.1 287l2.9 5h-5.8zM280.1 287v3.4M350.1 287v3.4"/>
</g>
<g fill="none" stroke="#000" stroke-width=".51">
<path d="M269.8 249.5h40.3M270.1 242h140v45h-140zM270.1 257h140M303.2 257v16M310.1 242v15M350.1 257v30M390.1 257v12M270.1 265h33.1M270.1 273h80M350.1 269h60M350.1 263h60M350.1 280.5h60"/>
<path d="M370.1 280.5v6.5M390.1 280.5v6.5"/>
</g>
<path d="M136.6 179.1h.9l-.6 2.5zM137.4 169.5l.4 2.5-1-.1zM181.9 173.7l.8 2.4-1 .1zM243.8 173.3l.4 2.5h-1zM246.5 178.4l2.5-.4v1zM292.6 169.8l1.1-.1-.3 2.5zM292 160.1l.8 2.5-1.1 .1zM178.1 179.7l2.5 .2-2.4 .8zM182.6 183.3l1-.1-.2 2.5zM242.8 182.9h1l-.6 2.5z" fill="#000"/>
<g fill="none" stroke="#000" stroke-width=".24">
<path d="M299.4 159.2l-10.6 1.3M128.3 169.1l12.2 .4M136.6 179.1h.9l-.6 2.5zM137.4 169.5l.4 2.5-1-.1zM137.4 169.5l-.5 12.1M181.9 173.7l.8 2.4-1 .1zM181.9 173.7l1.5 12M243.8 173.3l.4 2.5h-1zM243.8 173.3l-.6 12.1M292 160.1l.8 2.5-1.1 .1zM292 160.1l1.4 12.1M292.6 169.8l1.1-.1-.3 2.5z"/>
<path d="M300.5 171.3l-10.2 1.3M128.3 181.3l11.8 .4M182.6 183.3l1-.1-.2 2.5zM188.7 185l-8.5 1.1M236.8 185l9.5 .5M242.8 182.9h1l-.6 2.5z"/>
</g>
<text font-size="9.4" x="153.5" y="22.1">POSICIÓN DE LOS HERRAJES</text>
<g font-size="7.9">
<text x="127.7" y="61.7">Los herrajes van a ras del corte del salpicadero.</text>
<text x="309.8" y="82.9">A ( 1 : 7 )</text>
<text x="74.3" y="85.2">B ( 1 : 7 )</text>
</g>
<g font-size="7.2">
<text x="168.8" y="177.8">A</text>
<text x="253.9" y="175.3">B</text>
</g>
<g font-size="4.7">
<text x="304.6" y="263.5">Plano Fabricación</text>
<text x="304.6" y="268.9">Salpicadero Fibra</text>
</g>
<g font-size="4.2">
<text x="34" y="9.6">6</text>
<text x="104" y="9.6">5</text>
<text x="174" y="9.6">4</text>
<text x="244" y="9.6">3</text>
<text x="314" y="9.6">2</text>
<text x="384" y="9.6">1</text>
<text x="6.8" y="38.7">D</text>
<text x="410.6" y="38.7">D</text>
<text x="7" y="112.9">C</text>
<text x="410.8" y="112.9">C</text>
<text x="7" y="187.1">B</text>
<text x="410.8" y="187.1">B</text>
<text x="7" y="261.4">A</text>
<text x="410.8" y="261.4">A</text>
<text x="34" y="290.4">6</text>
<text x="104" y="290.4">5</text>
<text x="174" y="290.4">4</text>
<text x="244" y="290.4">3</text>
<text x="314" y="290.4">2</text>
<text x="384" y="290.4">1</text>
</g>
<g font-size="3.9">
<text x="294" y="164" transform="rotate(83 294 164)">85</text>
<text x="135.5" y="177.5" transform="rotate(-88 135.5 177.5)">85</text>
<text x="184" y="177.5" transform="rotate(83 184 177.5)">85</text>
<text x="241.8" y="181.3" transform="rotate(-87 241.8 181.3)">85</text>
<text x="358.5" y="275">SIL-026-1-SALP-INT02-FIB01</text>
<text x="358.5" y="279.4">2325</text>
</g>
<g font-size="3.1">
<text x="312.7" y="246.8">Tolerancias para dimensiones lineales y angulares sin indicación individual</text>
<text x="312.7" y="250.4">de tolerancia, según ISO 2768-1:1989</text>
<text x="312.7" y="254">Zonas de rugosidad no especificada, Ra 3.2</text>
<text x="377.7" y="285.6">A3</text>
<text x="397" y="285.9">2 /6</text>
</g>
<g font-size="2.4">
<text x="271.2" y="244.4">MATERIAL:</text>
<text x="271.3" y="252">ACABADO SUPERFICIAL:</text>
<text x="271.3" y="254.6">Negro texturado RAL 9011</text>
<text x="271.2" y="259.7">SCALE:</text>
<text x="350.6" y="260.8">DRAWN: Carlos Ruiz Madrigal</text>
<text x="391.2" y="260.6">11/08/2015</text>
<text x="350.6" y="267">CHECKED: Antonio Garcia</text>
<text x="391.2" y="266.7">11/08/2015</text>
<text x="350.6" y="271.4">DWG NO:</text>
<text x="350.8" y="276.9">Id. Ref:</text>
<text x="350.8" y="282.8">REV</text>
<text x="371.2" y="282.9">SIZE</text>
<text x="390.9" y="282.9">SHEET</text>
</g>
</svg>
